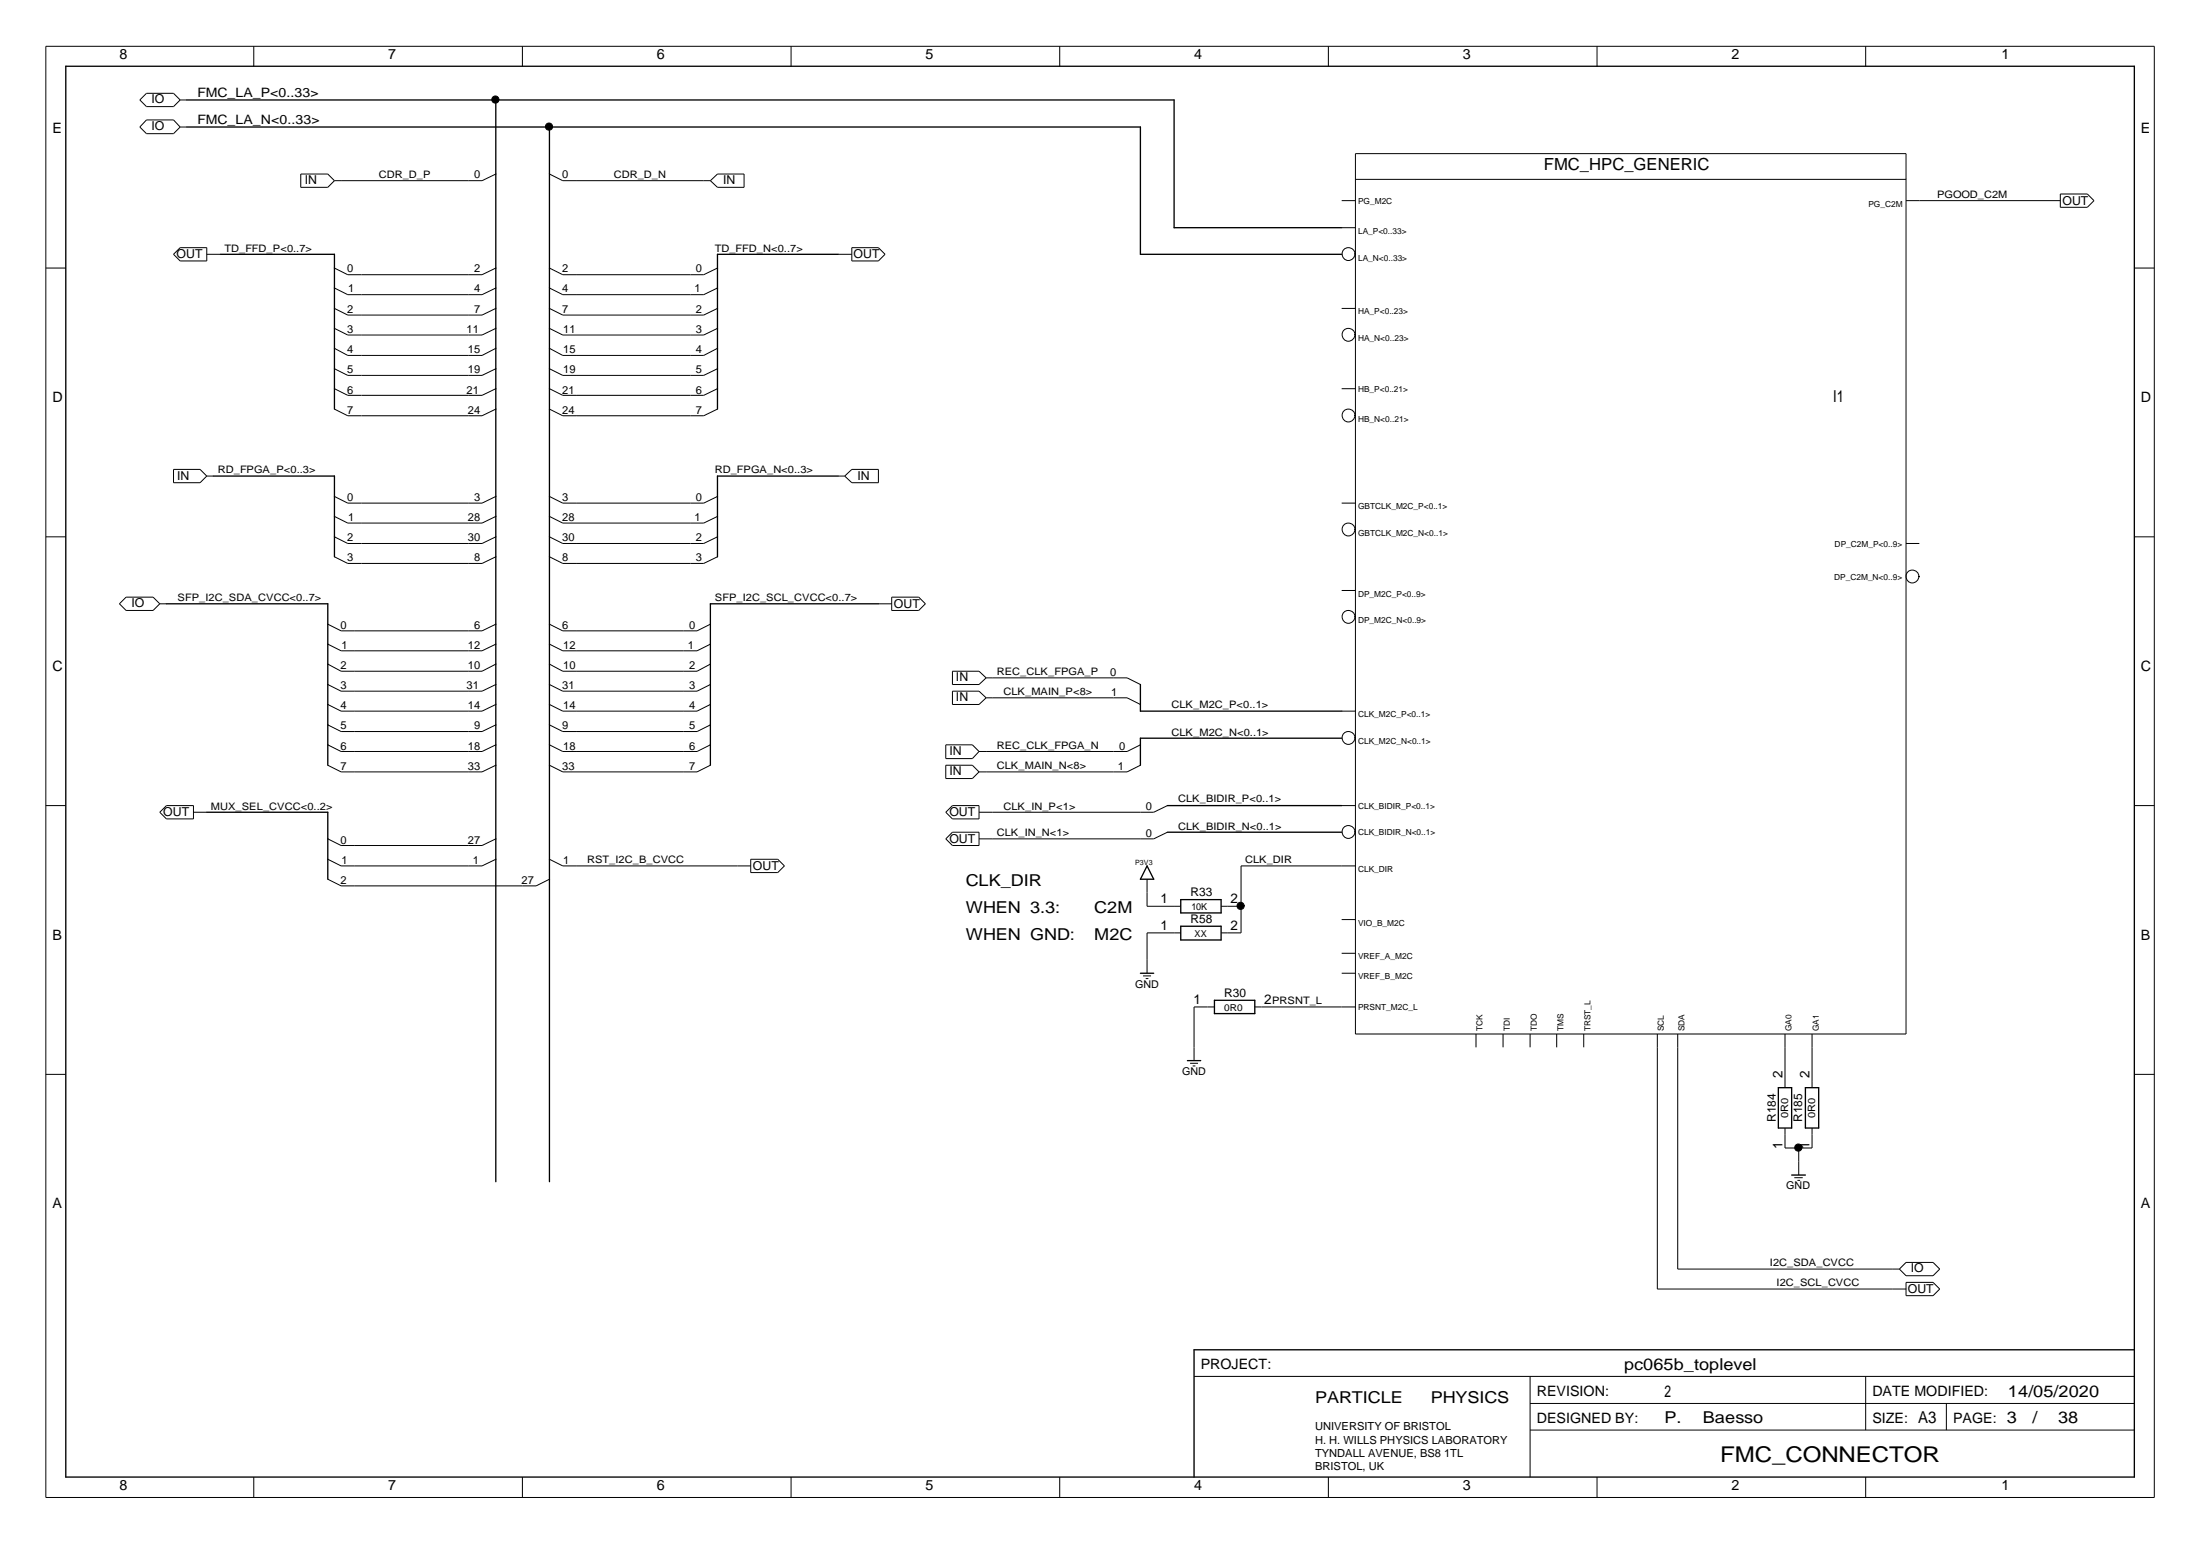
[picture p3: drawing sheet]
<svg xmlns="http://www.w3.org/2000/svg" width="420mm" height="297mm" viewBox="0 0 420 297" stroke-linecap="round" stroke-linejoin="round" font-family="sans-serif">
<g fill="none" stroke="#000" stroke-width=".19">
<path d="M8.8 8.8h402.6v277.1h-402.6zM26.7 19.1l1.3-1.3h5.1l1.3 1.3-1.3 1.3h-5.1zM34.4 19.1h1.3M48.5 8.8v3.8M99.8 8.8v3.8M151.1 8.8v3.8M202.4 8.8v3.8M253.7 8.8v3.8M305 8.8v3.8M356.3 8.8v3.8M28 22.9h5.1l1.3 1.3-1.3 1.3h-5.1l-1.3-1.3zM34.4 24.2h1.3"/>
<path d="M57.4 33.2h5.2l1.3 1.3-1.3 1.3h-5.2zM94.7 33.2l-2.6 1.3h-28.2M104.9 33.2l2.6 1.3h28.2M135.7 34.5l1.3-1.3h5.1v2.6h-5.1zM256.2 38.3h2.7M258.9 29.3h105.1v168.1h-105.1zM258.9 34.2h105.1M364 38.3h29.5M393.5 37h5.1l1.3 1.3-1.3 1.3h-5.1zM8.8 51.2h3.8M33.1 48.5l1.3-1.2h5.1v2.5h-5.1zM39.5 48.5h2.6"/>
<path d="M63.9 51.2l2.5 1.2h25.7l2.6-1.2M63.9 55l2.5 1.3h25.7l2.6-1.3M63.9 58.9l2.5 1.2h25.7l2.6-1.2M104.9 51.2l2.6 1.2h26.9l2.6-1.2M104.9 55l2.6 1.3h26.9l2.6-1.3M104.9 58.9l2.6 1.2h26.9l2.6-1.2M160.1 48.5h2.6M162.7 47.3h5.1l1.2 1.2-1.2 1.3h-5.1zM256.2 43.5h2.7M256.2 58.9h2.7M258.8 48.5a1.23 1.23 0 0 1-1.7 1.1 1.23 1.23 0 0 1-.4-2 1.23 1.23 0 0 1 2 .5l.2 .4M407.6 51.2h3.8"/>
<path d="M63.9 62.7l2.5 1.3h25.7l2.6-1.3M63.9 66.5l2.5 1.4h25.7l2.6-1.4M63.9 70.4l2.5 1.3h25.7l2.6-1.3M63.9 74.2l2.5 1.3h25.7l2.6-1.3M63.9 78.1l2.5 1.3h25.7l2.6-1.3M104.9 62.7l2.6 1.3h26.9l2.6-1.3M104.9 66.5l2.6 1.4h26.9l2.6-1.4M104.9 70.4l2.6 1.3h26.9l2.6-1.3M104.9 74.2l2.6 1.3h26.9l2.6-1.3M104.9 78.1l2.6 1.3h26.9l2.6-1.3M256.2 74.2h2.7M258.8 63.9a1.23 1.23 0 0 1-1.7 1.1 1.23 1.23 0 0 1-.4-2 1.23 1.23 0 0 1 2 .5l.2 .5"/>
<path d="M258.8 79.3a1.23 1.23 0 0 1-1.7 1.1 1.23 1.23 0 0 1-.4-2 1.23 1.23 0 0 1 2 .5l.2 .5M33.1 89.6h5.1l1.3 1.3-1.3 1.3h-5.1zM39.5 90.9h1.3M63.9 94.8l2.5 1.2h25.7l2.6-1.2M63.9 98.6l2.5 1.3h25.7l2.6-1.3M104.9 94.8l2.6 1.2h26.9l2.6-1.2M104.9 98.6l2.6 1.3h26.9l2.6-1.3M160.1 90.9h1.2M161.3 90.9l1.4-1.3h5.1v2.6h-5.1zM256.2 96h2.7M8.8 102.5h3.8M22.8 115.3l1.3-1.3h5.1l1.3 1.3-1.3 1.2h-5.1z"/>
<path d="M30.5 115.3h1.3M62.6 119.2l2.5 1.2h27l2.6-1.2M63.9 102.5l2.5 1.3h25.7l2.6-1.3M63.9 106.3l2.5 1.3h25.7l2.6-1.3M104.9 102.5l2.6 1.3h26.9l2.6-1.3M104.9 106.3l2.6 1.3h26.9l2.6-1.3M104.9 119.2l2.6 1.2h25.6l2.6-1.2M167.8 115.3h2.5M170.3 114h5.2l1.2 1.3-1.2 1.2h-5.2zM256.2 112.7h2.7M258.8 117.7a1.23 1.23 0 0 1-1.7 1.2 1.23 1.23 0 0 1-.4-2.1 1.23 1.23 0 0 1 2 .5l.2 .5M258.8 101a1.23 1.23 0 0 1-1.7 1.2 1.23 1.23 0 0 1-.4-2 1.23 1.23 0 0 1 2 .5l.2 .4"/>
<path d="M364 103.8h2.6M366.5 110a1.23 1.23 0 0 1-1.7 1.2 1.23 1.23 0 0 1-.4-2.1 1.23 1.23 0 0 1 2 .5l.2 .5M407.6 102.5h3.8M62.6 134.5l2.5 1.3h27l2.6-1.3M62.6 126.8l2.5 1.3h27l2.6-1.3M62.6 130.7l2.5 1.2h27l2.6-1.2M62.6 123l2.5 1.2h27l2.6-1.2M62.6 138.4l2.5 1.2h27l2.6-1.2M104.9 134.5l2.6 1.3h25.6l2.6-1.3M104.9 126.8l2.6 1.3h25.6l2.6-1.3M104.9 130.7l2.6 1.2h25.6l2.6-1.2M104.9 123l2.6 1.2h25.6l2.6-1.2"/>
<path d="M104.9 138.4l2.6 1.2h25.6l2.6-1.2M181.9 128.1h5.1l1.3 1.3-1.3 1.3h-5.1zM181.9 131.9h5.1l1.3 1.3-1.3 1.3h-5.1zM188.3 129.4h27l2.5 1.3M188.3 133.2h27l2.5 1.3M256.2 135.8h2.7M8.8 153.8h3.8M31.8 153.8h5.1v2.5h-5.1l-1.3-1.2zM36.9 155.1h2.6M62.6 142.2l2.5 1.3h27l2.6-1.3M62.6 146.1l2.5 1.3h27l2.6-1.3M104.9 142.2l2.6 1.3h25.6l2.6-1.3"/>
<path d="M104.9 146.1l2.6 1.3h25.6l2.6-1.3M180.6 142.2h5.1l1.3 1.3-1.3 1.3h-5.1zM180.6 146.1h5.1l1.3 1.3-1.3 1.2h-5.1zM181.9 153.8h5.1v2.5h-5.1l-1.3-1.2zM217.8 142.2l-2.5 1.3h-28.3M217.8 146.1l-2.5 1.3h-28.3M223 153.8l-2.7 1.3h-33.3M223 158.9l-2.7 1.2h-33.3M256.2 153.8h2.7M258.8 158.8a1.23 1.23 0 0 1-1.7 1.1 1.23 1.23 0 0 1-.4-2 1.23 1.23 0 0 1 2 .5l.2 .5M258.8 140.8a1.23 1.23 0 0 1-1.7 1.2 1.23 1.23 0 0 1-.4-2 1.23 1.23 0 0 1 2 .5l.2 .4M407.6 153.8h3.8"/>
<path d="M62.6 164l2.5 1.3h27l2.6-1.3M62.6 160.1l2.5 1.3h27l2.6-1.3M62.6 167.8l2.5 1.3h37.3l2.5-1.3M104.9 164l2.6 1.3h35.9M143.4 164h5.1l1.3 1.3-1.3 1.3h-5.1zM180.6 160.1l1.3-1.2h5.1v2.5h-5.1zM219.1 167.8v5.2h6.4M225.5 178.1h-6.4v7.7M233.2 173h3.8M256.2 175.5h2.7M258.9 165.3h-21.9v12.8h-3.8M218.3 186.3h1.5"/>
<path d="M218.8 186.8h.5M231.9 192.2h-3.9v10.3M239.6 192.2h19.3M256.2 182h2.7M256.2 185.8h2.7M281.9 197.4v2.5M287.1 197.4v2.5M292.2 197.4v2.5M297.3 197.4v2.5M302.5 197.4v2.5M316.5 197.4v48.7h47.5M320.4 197.4v44.9h42.3"/>
<path d="M340.9 197.4v10.2M346.1 197.4v10.2M8.8 205.1h3.8M227.3 203h1.5M227.8 203.5h.5M340.9 215.3v3.9h5.2v-3.9M343.5 219.2v5.1M407.6 205.1h3.8M342.7 224.8h1.6M343.3 225.3h.5M364 244.8h5.2l1.2 1.3-1.2 1.2h-5.2zM364 241h5.2l1.2 1.3-1.2 1.2h-5.2l-1.3-1.2z"/>
<path d="M228 262.8h179.6M292.2 262.8v19.2M292.2 267.9h115.4M292.2 273h115.4M356.3 262.8v10.2M371.7 267.9v5.1M48.5 282v3.9M99.8 282v3.9M151.1 282v3.9M202.4 282v3.9M253.7 282v3.9M305 282v3.9"/>
<path d="M356.3 282v3.9"/>
<circle cx="94.6" cy="19" r=".69"/>
<circle cx="104.8" cy="24.2" r=".69"/>
<circle cx="236.9" cy="172.9" r=".69"/>
<circle cx="343.4" cy="219.1" r=".69"/>
</g>
<g fill="none" stroke="#000" stroke-width=".25">
<path d="M12.6 12.6h395v269.4h-395zM35.7 19.1h188.5v24.4h32M94.7 19.1v206.5M35.7 24.2h182.1v24.3h38.4M104.9 24.2v201.4M42.1 48.5h21.8v29.6M160.1 48.5h-23.1v29.6M40.8 90.9h23.1v15.4M160.1 90.9h-23.1v15.4M31.8 115.3h30.8v30.8M167.8 115.3h-32.1v30.8M217.8 130.7v5.1h38.4"/>
<path d="M39.5 155.1h23.1v12.7M223 158.9h33.2M223 153.8h33.2M256.2 140.9h-38.4v5.2M219.1 165.3l1.2 2.5h-2.5zM225.5 171.7h7.7v2.6h-7.7zM225.5 176.8h7.7v2.6h-7.7zM217.8 185.8h2.5M231.9 191h7.7v2.5h-7.7zM226.8 202.5h2.5M339.6 207.6h2.6v7.7h-2.6zM344.8 207.6h2.5v7.7h-2.5z"/>
<path d="M342.2 224.3h2.6M407.6 257.7h-179.6v24.3"/>
</g>
<g fill="#000">
<circle cx="94.6" cy="19" r=".69"/>
<circle cx="104.8" cy="24.2" r=".69"/>
<circle cx="236.9" cy="172.9" r=".69"/>
<circle cx="343.4" cy="219.1" r=".69"/>
</g>
<text font-size="4.1" x="328.5" y="279.2">FMC_CONNECTOR</text>
<text font-size="3.2" x="294.8" y="32.4">FMC_HPC_GENERIC</text>
<g font-size="3.1">
<text x="350.1" y="76.8">I1</text>
<text x="184.4" y="169.1">CLK_DIR</text>
<text x="184.4" y="179.4">WHEN GND:</text>
<text x="184.4" y="174.3">WHEN 3.3:</text>
<text x="209" y="179.4">M2C</text>
<text x="209" y="174.3">C2M</text>
<text x="310.2" y="261.5">pc065b_toplevel</text>
<text x="251.2" y="267.9">PARTICLE</text>
<text x="273.3" y="267.9">PHYSICS</text>
<text x="317.9" y="266.6">2</text>
<text x="383.5" y="266.6">14/05/2020</text>
<text x="317.9" y="271.7">P.</text>
<text x="325.2" y="271.7">Baesso</text>
<text x="366.3" y="271.7">A3</text>
<text x="383.2" y="271.7">3</text>
<text x="388.1" y="271.7">/</text>
<text x="393.1" y="271.7">38</text>
</g>
<g font-size="2.7">
<text x="22.8" y="11.3">8</text>
<text x="74.1" y="11.3">7</text>
<text x="125.4" y="11.3">6</text>
<text x="176.7" y="11.3">5</text>
<text x="228" y="11.3">4</text>
<text x="279.3" y="11.3">3</text>
<text x="330.7" y="11.3">2</text>
<text x="382.2" y="11.3">1</text>
<text x="10" y="25.4">E</text>
<text x="408.9" y="25.4">E</text>
<text x="10" y="76.7">D</text>
<text x="408.9" y="76.7">D</text>
<text x="10" y="128">C</text>
<text x="408.9" y="128">C</text>
<text x="10" y="179.4">B</text>
<text x="408.9" y="179.4">B</text>
<text x="10" y="230.6">A</text>
<text x="408.9" y="230.6">A</text>
<text x="229.3" y="261.4">PROJECT:</text>
<text x="293.5" y="266.6">REVISION:</text>
<text x="357.6" y="266.6">DATE MODIFIED:</text>
<text x="293.5" y="271.6">DESIGNED BY:</text>
<text x="357.6" y="271.6">SIZE:</text>
<text x="373" y="271.6">PAGE:</text>
<text x="22.8" y="284.5">8</text>
<text x="74.1" y="284.5">7</text>
<text x="125.4" y="284.5">6</text>
<text x="176.7" y="284.5">5</text>
<text x="228" y="284.5">4</text>
<text x="279.3" y="284.5">3</text>
<text x="330.7" y="284.5">2</text>
<text x="382.2" y="284.5">1</text>
</g>
<g font-size="2.6">
<text x="221.6" y="172.4">1</text>
<text x="235" y="172.4">2</text>
<text x="221.6" y="177.5">1</text>
<text x="235" y="177.5">2</text>
<text x="228" y="191.6">1</text>
<text x="241.4" y="191.6">2</text>
<text x="340.4" y="205.9" transform="rotate(-90 340.4 205.9)">2</text>
<text x="345.6" y="205.9" transform="rotate(-90 345.6 205.9)">2</text>
<text x="340.4" y="219.3" transform="rotate(-90 340.4 219.3)">1</text>
<text x="345.6" y="219.3" transform="rotate(-90 345.6 219.3)">1</text>
</g>
<g font-size="2.5">
<text x="37.7" y="18.6">FMC_LA_P&lt;0..33&gt;</text>
<text x="37.7" y="23.7">FMC_LA_N&lt;0..33&gt;</text>
</g>
<g font-size="2.3">
<text x="28.9" y="19.7">IO</text>
<text x="28.9" y="24.8">IO</text>
<text x="58.2" y="35.1">IN</text>
<text x="138.1" y="35.1">IN</text>
<text x="393.9" y="39.1">OUT</text>
<text x="33.7" y="49.3">OUT</text>
<text x="163" y="49.3">OUT</text>
<text x="33.8" y="91.6">IN</text>
<text x="163.8" y="91.6">IN</text>
<text x="25.1" y="115.9">IO</text>
<text x="170.7" y="116">OUT</text>
<text x="182.6" y="130">IN</text>
<text x="182.6" y="133.9">IN</text>
<text x="181.3" y="147.9">IN</text>
<text x="181.3" y="144.1">IN</text>
<text x="31.2" y="155.7">OUT</text>
<text x="181.3" y="155.7">OUT</text>
<text x="181.3" y="160.9">OUT</text>
<text x="143.8" y="166.1">OUT</text>
<text x="227.4" y="171">R33</text>
<text x="227.4" y="176.1">R58</text>
<text x="233.8" y="190.3">R30</text>
<text x="339.1" y="214.2" transform="rotate(-90 339.1 214.2)">R184</text>
<text x="344.2" y="214.2" transform="rotate(-90 344.2 214.2)">R185</text>
<text x="364.9" y="242.9">IO</text>
<text x="364.4" y="246.8">OUT</text>
</g>
<g font-size="2.1">
<text x="90.5" y="34.1">0</text>
<text x="107.4" y="34.1">0</text>
<text x="66.3" y="52">0</text>
<text x="90.5" y="52">2</text>
<text x="107.4" y="52">2</text>
<text x="132.9" y="52">0</text>
<text x="66.3" y="59.7">2</text>
<text x="66.5" y="55.8">1</text>
<text x="90.5" y="59.7">7</text>
<text x="90.5" y="55.8">4</text>
<text x="107.4" y="59.7">7</text>
<text x="107.4" y="55.8">4</text>
<text x="132.6" y="55.8">1</text>
<text x="132.9" y="59.7">2</text>
<text x="66.3" y="63.5">3</text>
<text x="89.1" y="63.5">11</text>
<text x="107.6" y="63.5">11</text>
<text x="132.9" y="63.5">3</text>
<text x="66.3" y="67.4">4</text>
<text x="66.3" y="71.2">5</text>
<text x="89.4" y="71.2">19</text>
<text x="89.4" y="67.4">15</text>
<text x="107.6" y="67.4">15</text>
<text x="107.6" y="71.2">19</text>
<text x="132.9" y="67.4">4</text>
<text x="132.9" y="71.2">5</text>
<text x="66.3" y="75.1">6</text>
<text x="89.1" y="75.1">21</text>
<text x="107.4" y="75.1">21</text>
<text x="132.9" y="75.1">6</text>
<text x="66.3" y="78.9">7</text>
<text x="89.4" y="78.9">24</text>
<text x="107.4" y="78.9">24</text>
<text x="132.9" y="78.9">7</text>
<text x="66.3" y="95.6">0</text>
<text x="90.5" y="95.6">3</text>
<text x="107.4" y="95.6">3</text>
<text x="132.9" y="95.6">0</text>
<text x="66.5" y="99.4">1</text>
<text x="89.4" y="99.4">28</text>
<text x="107.4" y="99.4">28</text>
<text x="132.6" y="99.4">1</text>
<text x="66.3" y="107.1">3</text>
<text x="66.3" y="103.3">2</text>
<text x="89.4" y="103.3">30</text>
<text x="90.5" y="107.1">8</text>
<text x="107.4" y="103.3">30</text>
<text x="107.4" y="107.1">8</text>
<text x="132.9" y="103.3">2</text>
<text x="132.9" y="107.1">3</text>
<text x="65.1" y="120">0</text>
<text x="65.2" y="123.8">1</text>
<text x="89.4" y="123.8">12</text>
<text x="90.5" y="120">6</text>
<text x="107.4" y="120">6</text>
<text x="107.6" y="123.8">12</text>
<text x="131.4" y="123.8">1</text>
<text x="131.6" y="120">0</text>
<text x="65.1" y="131.5">3</text>
<text x="65.1" y="127.7">2</text>
<text x="89.1" y="131.5">31</text>
<text x="89.4" y="127.7">10</text>
<text x="107.4" y="131.5">31</text>
<text x="107.6" y="127.7">10</text>
<text x="131.6" y="127.7">2</text>
<text x="131.6" y="131.5">3</text>
<text x="212" y="129">0</text>
<text x="65.1" y="135.4">4</text>
<text x="89.4" y="135.4">14</text>
<text x="107.6" y="135.4">14</text>
<text x="131.6" y="135.4">4</text>
<text x="212.2" y="132.8">1</text>
<text x="65.1" y="139.2">5</text>
<text x="65.1" y="143.1">6</text>
<text x="89.4" y="143.1">18</text>
<text x="90.5" y="139.2">9</text>
<text x="107.4" y="139.2">9</text>
<text x="107.6" y="143.1">18</text>
<text x="131.6" y="139.2">5</text>
<text x="131.6" y="143.1">6</text>
<text x="213.7" y="143.1">0</text>
<text x="65.1" y="146.9">7</text>
<text x="89.4" y="146.9">33</text>
<text x="107.4" y="146.9">33</text>
<text x="131.6" y="146.9">7</text>
<text x="213.5" y="146.9">1</text>
<text x="218.8" y="154.6">0</text>
<text x="65.1" y="161.1">0</text>
<text x="89.4" y="161.1">27</text>
<text x="218.8" y="159.7">0</text>
<text x="65.2" y="164.9">1</text>
<text x="90.3" y="164.9">1</text>
<text x="107.6" y="164.9">1</text>
<text x="65.1" y="168.7">2</text>
<text x="99.6" y="168.7">27</text>
<text x="251.2" y="273">UNIVERSITY OF BRISTOL</text>
<text x="251.2" y="275.6">H. H. WILLS PHYSICS LABORATORY</text>
<text x="251.2" y="278.2">TYNDALL AVENUE, BS8 1TL</text>
<text x="251.2" y="280.7">BRISTOL, UK</text>
</g>
<g font-size="2">
<text x="72.3" y="34">CDR_D_P</text>
<text x="117.2" y="34">CDR_D_N</text>
<text x="369.9" y="37.8">PGOOD_C2M</text>
<text x="42.9" y="48">TD_FFD_P&lt;0..7&gt;</text>
<text x="136.5" y="48">TD_FFD_N&lt;0..7&gt;</text>
<text x="41.6" y="90.4">RD_FPGA_P&lt;0..3&gt;</text>
<text x="136.5" y="90.4">RD_FPGA_N&lt;0..3&gt;</text>
<text x="33.9" y="114.8">SFP_I2C_SDA_CVCC&lt;0..7&gt;</text>
<text x="136.5" y="114.8">SFP_I2C_SCL_CVCC&lt;0..7&gt;</text>
<text x="190.4" y="128.9">REC_CLK_FPGA_P</text>
<text x="191.6" y="132.7">CLK_MAIN_P&lt;8&gt;</text>
<text x="223.7" y="135.2">CLK_M2C_P&lt;0..1&gt;</text>
<text x="190.4" y="143">REC_CLK_FPGA_N</text>
<text x="223.7" y="140.4">CLK_M2C_N&lt;0..1&gt;</text>
<text x="190.4" y="146.8">CLK_MAIN_N&lt;8&gt;</text>
<text x="40.3" y="154.6">MUX_SEL_CVCC&lt;0..2&gt;</text>
<text x="191.6" y="154.6">CLK_IN_P&lt;1&gt;</text>
<text x="225" y="153.2">CLK_BIDIR_P&lt;0..1&gt;</text>
<text x="190.4" y="159.6">CLK_IN_N&lt;1&gt;</text>
<text x="225" y="158.4">CLK_BIDIR_N&lt;0..1&gt;</text>
<text x="112.1" y="164.8">RST_I2C_B_CVCC</text>
<text x="237.8" y="164.8">CLK_DIR</text>
<text x="216.8" y="188.6">GND</text>
<text x="242.9" y="191.7">PRSNT_L</text>
<text x="225.8" y="205.3">GND</text>
<text x="341.2" y="227">GND</text>
<text x="338" y="241.8">I2C_SDA_CVCC</text>
<text x="339.3" y="245.6">I2C_SCL_CVCC</text>
</g>
<g font-size="1.9">
<text x="341.5" y="213.5" transform="rotate(-90 341.5 213.5)">0R0</text>
<text x="346.7" y="213.5" transform="rotate(-90 346.7 213.5)">0R0</text>
</g>
<g font-size="1.8">
<text x="227.5" y="173.8">10K</text>
<text x="228.1" y="178.8">XX</text>
<text x="233.8" y="193">0R0</text>
</g>
<g font-size="1.6">
<text x="259.4" y="38.9">PG_M2C</text>
<text x="356.8" y="39.5">PG_C2M</text>
<text x="259.4" y="44.7">LA_P&lt;0..33&gt;</text>
<text x="259.4" y="49.7">LA_N&lt;0..33&gt;</text>
<text x="259.4" y="60">HA_P&lt;0..23&gt;</text>
<text x="259.4" y="65.1">HA_N&lt;0..23&gt;</text>
<text x="259.4" y="74.9">HB_P&lt;0..21&gt;</text>
<text x="259.4" y="80.6">HB_N&lt;0..21&gt;</text>
<text x="259.4" y="97.2">GBTCLK_M2C_P&lt;0..1&gt;</text>
<text x="259.4" y="102.3">GBTCLK_M2C_N&lt;0..1&gt;</text>
<text x="350.4" y="104.3">DP_C2M_P&lt;0..9&gt;</text>
<text x="259.4" y="113.9">DP_M2C_P&lt;0..9&gt;</text>
<text x="350.3" y="110.8">DP_C2M_N&lt;0..9&gt;</text>
<text x="259.4" y="119">DP_M2C_N&lt;0..9&gt;</text>
<text x="259.4" y="136.9">CLK_M2C_P&lt;0..1&gt;</text>
<text x="259.4" y="142.1">CLK_M2C_N&lt;0..1&gt;</text>
<text x="259.4" y="154.4">CLK_BIDIR_P&lt;0..1&gt;</text>
<text x="259.4" y="159.5">CLK_BIDIR_N&lt;0..1&gt;</text>
<text x="259.4" y="166.5">CLK_DIR</text>
<text x="259.4" y="176.7">VIO_B_M2C</text>
<text x="259.4" y="183.2">VREF_A_M2C</text>
<text x="259.4" y="187">VREF_B_M2C</text>
<text x="259.4" y="192.8">PRSNT_M2C_L</text>
<text x="283.2" y="196.9" transform="rotate(-90 283.2 196.9)">TCK</text>
<text x="288.3" y="196.9" transform="rotate(-90 288.3 196.9)">TDI</text>
<text x="293.5" y="196.9" transform="rotate(-90 293.5 196.9)">TDO</text>
<text x="298.6" y="196.9" transform="rotate(-90 298.6 196.9)">TMS</text>
<text x="303.7" y="196.9" transform="rotate(-90 303.7 196.9)">TRST_L</text>
<text x="317.8" y="196.9" transform="rotate(-90 317.8 196.9)">SCL</text>
<text x="321.7" y="196.9" transform="rotate(-90 321.7 196.9)">SDA</text>
<text x="342.2" y="196.9" transform="rotate(-90 342.2 196.9)">GA0</text>
<text x="347.3" y="196.9" transform="rotate(-90 347.3 196.9)">GA1</text>
</g>
<text font-size="1.4" x="216.8" y="165.2">P3V3</text>
</svg>
